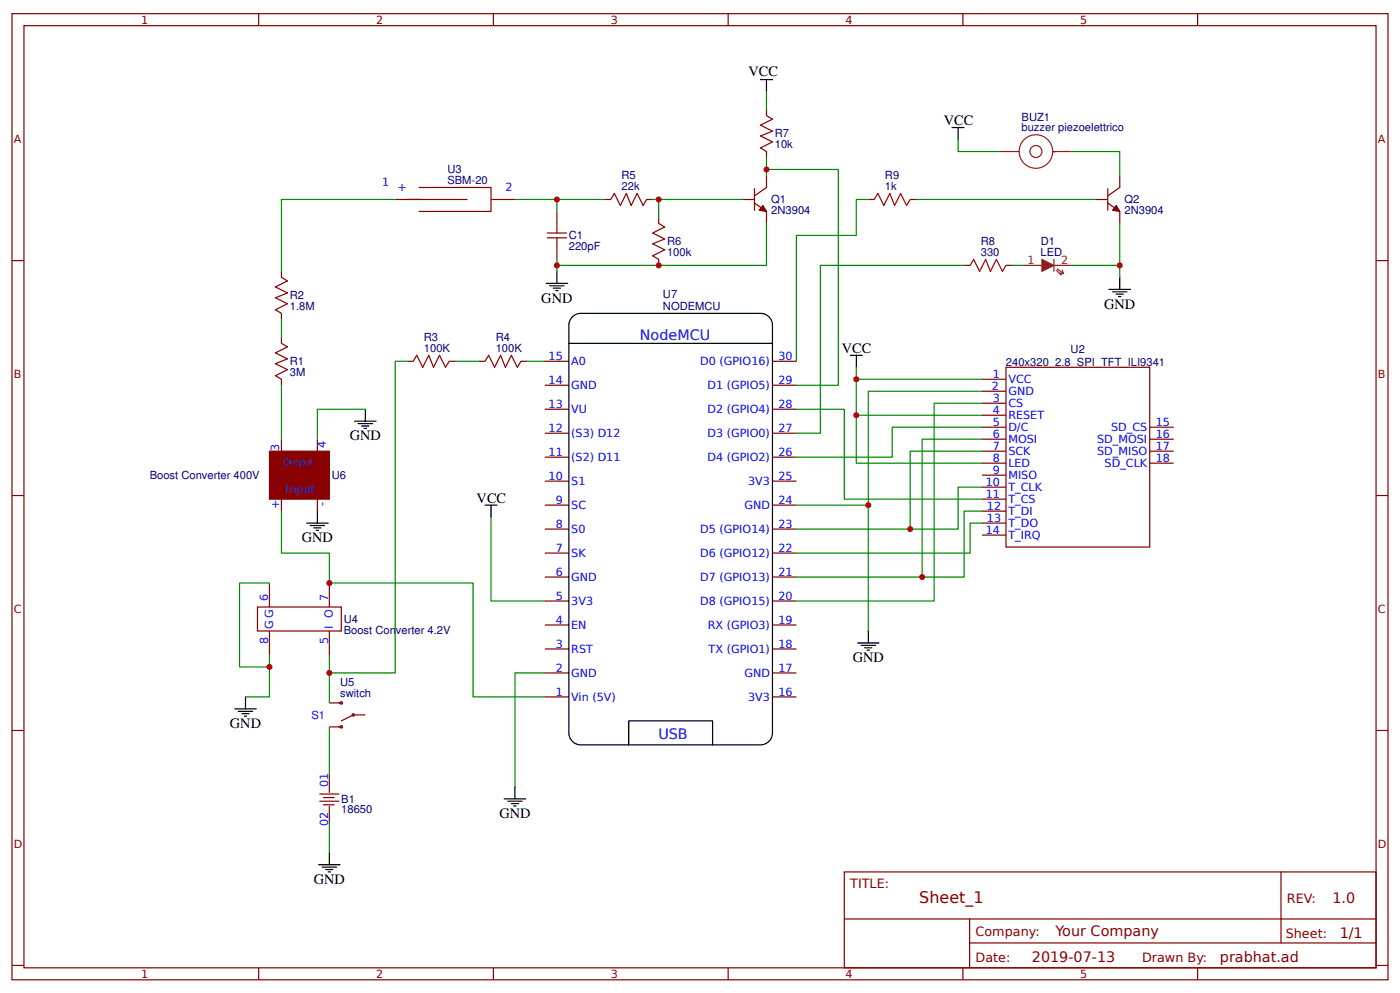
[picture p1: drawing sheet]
<svg xmlns="http://www.w3.org/2000/svg" width="309mm" height="219mm" viewBox="0 0 309 219" stroke-linecap="round" stroke-linejoin="round" font-family="sans-serif">
<g fill="none" stroke="#800" stroke-width=".26">
<path d="M2.6 3h304.1v213.3h-304.1zM5.3 5.7h298.7v207.9h-298.7zM57.1 3v2.7M109 3v2.7M160.9 3v2.7M212.7 3v2.7M264.6 3v2.7M169.3 24.2v1.3l1.4 .8-2.7 1.3 2.7 1.3-2.7 1.1 2.7 1.3-2.7 1.3 1.3 .8v1.4M169.3 38.7v2.7l-2.6 1.8M247.4 38.7v2.7l-2.7 1.8M2.6 57.5h2.7M62.2 59.9v1.3l1.3 .8-2.6 1.3 2.6 1.4-2.6 1 2.6 1.3-2.6 1.4 1.3 .8v1.3"/>
<path d="M87.3 44h15.9M92.6 41.4h15.9v5.3h-15.9M108.5 44h5.3M120.9 52.5h4.2M120.9 51.4h4.2M123 46.7v4.7M123 52.5v4.8M133.6 44h1.3l.8-1.3 1.4 2.6 1.3-2.6 1 2.6 1.4-2.6 1.3 2.6 .8-1.3h1.3M145.5 48v1.3l1.3 .8-2.6 1.3 2.6 1.4-2.6 1 2.6 1.3-2.6 1.4 1.3 .8v1.3M164 44h2.7M166.7 44.8l2.6 1.9v2.6M166.7 41.6v4.8"/>
<path d="M191.8 44h1.3M201.1 44h1.3M213 58.6h1.3M222.2 58.6h1.4M242.1 44h2.6M244.7 44.8l2.7 1.9v2.6M244.7 41.6v4.8M304 57.5h2.7M62.2 74.5v1.3l1.3 .8-2.6 1.3 2.6 1.3-2.6 1.1 2.6 1.3-2.6 1.3 1.3 .8v1.3M90 79.7h1.3l.8-1.3 1.3 2.7 1.3-2.7 1.1 2.7 1.3-2.7 1.3 2.7 .8-1.4h1.3M105.8 79.7h1.4l.7-1.3 1.4 2.7 1.3-2.7 1.1 2.7 1.3-2.7 1.3 2.7 .8-1.4h1.3M120.4 79.7h5.3"/>
<path d="M170.7 79.7h5.2M62.2 96.9v5.3M70.1 96.9v5.3M120.4 95.6h5.3M120.4 90.3h5.3M120.4 85h5.3M170.7 95.6h5.2M170.7 90.3h5.2M170.7 85h5.2M217 83.7h5.2M217 86.4h5.2M217 89h5.2"/>
<path d="M217 91.7h5.2M217 94.3h5.2M217 96.9h5.2M217 99.6h5.2M222.2 81.1h31.8v39.7h-31.8zM254 94.3h5.3M254 96.9h5.3M254 99.6h5.3M2.6 109.4h2.7M62.2 107.5v5.3M70.1 107.5v5.3M120.4 116.8h5.3"/>
<path d="M120.4 111.5h5.3M120.4 106.2h5.3M120.4 100.9h5.3M170.7 116.8h5.2M170.7 111.5h5.2M170.7 106.2h5.2M170.7 100.9h5.2M217 102.2h5.2M217 104.9h5.2M217 107.5h5.2M217 110.2h5.2M217 112.8h5.2"/>
<path d="M217 115.5h5.2M217 118.1h5.2M254 102.2h5.3M304 109.4h2.7M56.9 134h18.5v5.3h-18.5zM59.5 128.7v5.3M59.5 139.3v5.3M72.8 128.7v5.3M72.8 139.3v5.3M120.4 138h5.3M120.4 132.7h5.3M120.4 127.4h5.3"/>
<path d="M120.4 122.1h5.3M170.7 138h5.2M170.7 132.7h5.2M170.7 127.4h5.2M170.7 122.1h5.2M72.8 155.2h2.6M80.7 157.8h-2.6l-2.7 1.3M120.4 153.8h5.3M120.4 148.5h5.3M120.4 143.2h5.3M170.7 153.8h5.2M170.7 148.5h5.2"/>
<path d="M170.7 143.2h5.2M2.6 161.2h2.7M70.6 175.3h4.3M70.6 176.8h4.3M71.4 176.1h2.4M71.4 177.6h2.4M72.8 171v4M72.8 177.9v3.7M72.8 160.4h2.6M304 161.2h2.7M186.5 192.5h117.5v21.1h-117.5zM283 192.5v15.6"/>
<path d="M2.6 213.1h2.7M57.1 213.6v2.7M109 213.6v2.7M160.9 213.6v2.7M186.6 202.8h117.3M212.7 213.6v2.7M214.2 208.1h89.7M214.2 202.8v10.6M264.6 213.6v2.7M304 213.1h2.7"/>
<circle cx="75.4" cy="155.2" r=".26"/>
<circle cx="78.1" cy="157.8" r=".26"/>
<circle cx="75.4" cy="160.4" r=".26"/>
</g>
<g fill="none" stroke="#000" stroke-width=".26">
<path d="M168 17.6h2.7M169.3 17.6v2.6M210.3 28.2h2.7M211.7 28.2v2.6M123 59.9v2.6M120.6 62.5h4.8M121.4 63.1h3.2M122.2 63.6h1.6M122.8 64.1h.5M125.7 75.8h45M126.3 70.2a2.64 2.64 0 0 1 2-1h39.7a2.65 2.65 0 0 1 2.7 2.6v90a2.65 2.65 0 0 1-2.7 2.6h-39.7a2.65 2.65 0 0 1-2.6-2.6v-90v-.6zM187.9 78.4h2.6"/>
<path d="M189.2 78.4v2.7M245 63.9h4.8M245.8 64.4h3.2M246.6 64.9h1.6M247.1 65.5h.5M247.4 61.2v2.7M78.3 93h4.8M79.1 93.5h3.2M79.9 94h1.6M80.4 94.6h.6M80.7 90.3v2.7M67.7 115.5h4.8"/>
<path d="M68.5 116h3.2M69.3 116.5h1.6M69.8 117.1h.6M70.1 112.8v2.7M107.2 111.5h2.6M108.5 111.5v2.6M191.8 139.3v2.6M51.9 156.5h4.7M52.7 157h3.1M53.4 157.5h1.6M54 158.1h.5M54.2 153.8v2.7"/>
<path d="M189.4 141.9h4.8M190.2 142.5h3.2M191 143h1.6M191.6 143.5h.5M111.4 176.3h4.8M112.2 176.8h3.2M113 177.4h1.6M113.5 177.9h.5M113.8 173.7v2.6M138.9 164.4v-5.3h18.5v5.3M70.4 190.9h4.7M71.2 191.4h3.1"/>
<path d="M72 191.9h1.6M72.5 192.5h.5M72.8 188.2v2.7"/>
</g>
<g fill="none" stroke="#080" stroke-width=".26">
<path d="M169.3 34.8v2.6h15.9v47.6h-9.3M169.3 20.2v4M169.3 37.4v1.3M211.7 30.8v2.6h9.2M236.8 33.4h10.6v5.3M87.3 44h-25.1v15.9M113.8 44h9.2v2.7M123 57.3v2.6M123 44h10.6M144.2 44h1.3v4M145.5 44h18.5M169.3 49.3v9.3h-46.3"/>
<path d="M191.8 44h-2.6v8h-13.3v27.7M202.4 44h39.7M213 58.6h-31.8v37h-5.3M223.6 58.6h2.6M236.8 58.6h10.6v2.6M247.4 49.3v9.3M62.2 70.5v4M90 79.7h-2.7v68.8h-14.5M100.5 79.7h5.3M116.4 79.7h4M62.2 85v11.9M80.7 90.3h-10.6v6.6"/>
<path d="M175.9 90.3h10.6v19.9h30.5M189.2 81.1v2.6h27.8M189.2 83.7v18.5h27.8M189.2 91.7h27.8M217 96.9h-13.3v30.5h-27.8M217 89h-10.6v43.7h-30.5M217 99.6h-15.9v17.2h-25.2M217 94.3h-19.9v6.6h-21.2M217 86.4h-25.2v25.1h-15.9M62.2 112.8v9.3h10.6v6.6h31.7v25.1h15.9M108.5 114.1v18.6h11.9M191.8 111.5v27.8"/>
<path d="M217 107.5h-5.3v9.3h-10.6M217 115.5h-2.7v6.6h-38.4M217 112.8h-4v14.6h-9.3M59.5 128.7h-6.6v18.5h6.6M59.5 144.6v9.2h-5.3M72.8 144.6v10.6M120.4 148.5h-6.6v25.2M72.8 160.4v10.6M72.8 181.6v6.6"/>
</g>
<g fill="#800" stroke="#800" stroke-width=".26">
<path d="M59.5 99.6h13.3v10.6h-13.3z"/>
<path d="M168.5 45.3l.8 1.4-1.6-.3z"/>
<path d="M246.6 45.3l.8 1.4-1.6-.3z"/>
</g>
<g fill="none" stroke="#8d2323" stroke-width=".26">
<path d="M220.9 33.4h4.3M232.6 33.4h4.2M226.2 58.6h4M232.8 57.3v2.6M232.8 58.6h4M233.4 59.6l1 1.1v-.5M233.6 59.4l1.3 1-.2-.8"/>
<circle cx="228.9" cy="33.4" r="3.7"/>
</g>
<circle cx="228.9" cy="33.4" r="1.32" fill="none" stroke="#903" stroke-width=".26"/>
<path d="M230.2 57.3l2.6 1.3-2.6 1.3z" fill="#8d2323" stroke="#8d2323" stroke-width=".26"/>
<path d="M193.1 44l.8-1.3 1.4 2.6 1.3-2.6 1 2.6 1.4-2.6 1.3 2.6 .8-1.3M214.3 58.6l.8-1.3 1.3 2.6 1.4-2.6 1 2.6 1.3-2.6 1.4 2.6 .7-1.3" fill="none" stroke="#a00000" stroke-width=".26"/>
<g fill="#c00">
<circle cx="189.2" cy="91.7" r=".66"/>
<circle cx="145.5" cy="58.6" r=".66"/>
<circle cx="145.5" cy="44" r=".66"/>
<circle cx="123" cy="44" r=".66"/>
<circle cx="59.5" cy="147.2" r=".66"/>
<circle cx="72.8" cy="148.5" r=".66"/>
<circle cx="123" cy="58.6" r=".66"/>
<circle cx="189.2" cy="83.7" r=".66"/>
<circle cx="201.1" cy="116.8" r=".66"/>
<circle cx="203.7" cy="127.4" r=".66"/>
<circle cx="72.8" cy="128.7" r=".66"/>
<circle cx="169.3" cy="37.4" r=".66"/>
<circle cx="191.8" cy="111.5" r=".66"/>
<circle cx="247.4" cy="58.6" r=".66"/>
</g>
<text font-size="3.5" fill="#800" x="203.1" y="199.2">Sheet_1</text>
<g font-size="3.2">
<text x="165.4" y="16.7">VCC</text>
<text x="208.5" y="27.6">VCC</text>
<text x="119.6" y="66.8">GND</text>
<text x="243.9" y="68.1">GND</text>
<text x="186" y="77.9">VCC</text>
<text x="77.3" y="97.2">GND</text>
<text x="105.3" y="111">VCC</text>
<text x="66.7" y="119.7">GND</text>
<text x="188.4" y="146.2">GND</text>
<text x="50.8" y="160.7">GND</text>
<text x="110.3" y="180.6">GND</text>
<text x="69.3" y="195.1">GND</text>
</g>
<g font-size="3.2" fill="#00f">
<text x="141.4" y="75">NodeMCU</text>
<text x="145.4" y="163.2">USB</text>
</g>
<g font-size="3.2" fill="#800">
<text x="294.4" y="199.4">1.0</text>
<text x="233.2" y="206.6">Your Company</text>
<text x="296" y="207.1">1/1</text>
<text x="228" y="212.4">2019-07-13</text>
<text x="269.5" y="212.4">prabhat.ad</text>
</g>
<g font-size="2.8" fill="#800">
<text x="187.9" y="195.9">TITLE:</text>
<text x="284.3" y="199.4">REV:</text>
<text x="215.5" y="206.5">Company:</text>
<text x="284.1" y="207">Sheet:</text>
<text x="215.5" y="212.3">Date:</text>
<text x="252.3" y="212.4">Drawn By:</text>
</g>
<g font-size="2.5" fill="#800">
<text x="31.2" y="5.3">1</text>
<text x="83.1" y="5.3">2</text>
<text x="134.9" y="5.3">3</text>
<text x="186.8" y="5.3">4</text>
<text x="238.7" y="5.3">5</text>
<text x="3" y="31.6">A</text>
<text x="304.4" y="31.6">A</text>
<text x="3" y="83.4">B</text>
<text x="304.4" y="83.4">B</text>
<text x="3" y="135.3">C</text>
<text x="304.4" y="135.3">C</text>
<text x="3" y="187.2">D</text>
<text x="304.4" y="187.2">D</text>
<text x="31.2" y="215.9">1</text>
<text x="83.1" y="215.9">2</text>
<text x="134.9" y="215.9">3</text>
<text x="186.8" y="215.9">4</text>
<text x="238.7" y="215.9">5</text>
</g>
<g font-size="2.5" fill="#000080">
<text x="225.7" y="28.9">buzzer piezoelettrico</text>
<text x="225.7" y="26.6">BUZ1</text>
<text x="171.2" y="32.7">10k</text>
<text x="171.2" y="30.3">R7</text>
<text x="98.8" y="40.6">SBM-20</text>
<text x="98.8" y="38.1">U3</text>
<text x="137.3" y="41.9">22k</text>
<text x="137.3" y="39.6">R5</text>
<text x="195.5" y="41.9">1k</text>
<text x="195.5" y="39.5">R9</text>
<text x="170.4" y="47.3">2N3904</text>
<text x="170.4" y="44.9">Q1</text>
<text x="248.4" y="47.3">2N3904</text>
<text x="248.4" y="44.9">Q2</text>
<text x="125.7" y="52.8">C1</text>
<text x="125.7" y="55.2">220pF</text>
<text x="147.4" y="56.5">100k</text>
<text x="147.4" y="54.2">R6</text>
<text x="216.7" y="56.5">330</text>
<text x="216.7" y="54.1">R8</text>
<text x="229.9" y="56.5">LED</text>
<text x="229.9" y="54.1">D1</text>
<text x="146.5" y="65.9">U7</text>
<text x="64" y="68.4">1.8M</text>
<text x="64" y="66">R2</text>
<text x="146.5" y="68.4">NODEMCU</text>
<text x="93.7" y="77.6">100K</text>
<text x="93.7" y="75.2">R3</text>
<text x="109.5" y="77.6">100K</text>
<text x="109.5" y="75.2">R4</text>
<text x="236.5" y="78">U2</text>
<text x="64" y="83">3M</text>
<text x="64" y="80.6">R1</text>
<text x="222.2" y="80.8">240x320_2.8_SPI_TFT_ILI9341</text>
<text x="33.1" y="105.8">Boost Converter 400V</text>
<text x="73.3" y="105.8">U6</text>
<text x="75.9" y="137.5">U4</text>
<text x="75.9" y="139.9">Boost Converter 4.2V</text>
<text x="75.1" y="153.8">switch</text>
<text x="75.2" y="151.4">U5</text>
<text x="75.4" y="179.5">18650</text>
<text x="75.4" y="177.2">B1</text>
</g>
<g font-size="2.5" fill="#8d2323">
<text x="232.5" y="34.2">-</text>
<text x="227" y="58.3">1</text>
<text x="234.4" y="58.3">2</text>
</g>
<g font-size="2.5" fill="#00f">
<text x="84.4" y="41.1">1</text>
<text x="87.8" y="42.2">+</text>
<text x="111.7" y="42.2">2</text>
<text x="121.2" y="79.5">15</text>
<text x="126.2" y="80.5">A0</text>
<text x="154.7" y="80.5">D0 (GPIO16)</text>
<text x="172" y="79.5">30</text>
<text x="219.4" y="83.4">1</text>
<text x="121.2" y="84.8">14</text>
<text x="126.2" y="85.8">GND</text>
<text x="156.3" y="85.8">D1 (GPIO5)</text>
<text x="172" y="84.8">29</text>
<text x="219.1" y="86.1">2</text>
<text x="219.4" y="88.7">3</text>
<text x="222.8" y="84.5">VCC</text>
<text x="222.8" y="87.2">GND</text>
<text x="222.8" y="89.8">CS</text>
<text x="121.2" y="90.1">13</text>
<text x="121.2" y="95.4">12</text>
<text x="126.2" y="91.1">VU</text>
<text x="156.3" y="91.1">D2 (GPIO4)</text>
<text x="172" y="95.4">27</text>
<text x="172" y="90.1">28</text>
<text x="219.4" y="91.4">4</text>
<text x="219.4" y="94">5</text>
<text x="222.8" y="92.4">RESET</text>
<text x="222.8" y="95.1">D/C</text>
<text x="245.5" y="95.1">SD_CS</text>
<text x="255.3" y="94">15</text>
<text x="61.6" y="99.6" transform="rotate(-90 61.6 99.6)">3</text>
<text x="72" y="98.8" transform="rotate(-90 72 98.8)">4</text>
<text x="121.2" y="100.6">11</text>
<text x="126.2" y="96.4">(S3) D12</text>
<text x="126.2" y="101.7">(S2) D11</text>
<text x="156.3" y="101.7">D4 (GPIO2)</text>
<text x="156.3" y="96.4">D3 (GPIO0)</text>
<text x="172" y="100.6">26</text>
<text x="219.4" y="96.7">6</text>
<text x="219.4" y="99.3">7</text>
<text x="219.4" y="102">8</text>
<text x="222.8" y="97.7">MOSI</text>
<text x="222.8" y="100.4">SCK</text>
<text x="242.4" y="97.7">SD_MOSI</text>
<text x="242.4" y="100.4">SD_MISO</text>
<text x="255.3" y="96.7">16</text>
<text x="255.3" y="99.3">17</text>
<text x="255.3" y="102">18</text>
<text x="121.2" y="105.9">10</text>
<text x="126.2" y="107">S1</text>
<text x="165.3" y="107">3V3</text>
<text x="172" y="105.9">25</text>
<text x="217.8" y="107.3">10</text>
<text x="219.4" y="104.6">9</text>
<text x="222.8" y="103">LED</text>
<text x="222.8" y="105.7">MISO</text>
<text x="244" y="103">SD_CLK</text>
<text x="61.6" y="112.3" transform="rotate(-90 61.6 112.3)">+</text>
<text x="63.2" y="108.8">Input</text>
<text x="72" y="111.8" transform="rotate(-90 72 111.8)">-</text>
<text x="122.8" y="111.2">9</text>
<text x="126.2" y="112.3">SC</text>
<text x="164.5" y="112.3">GND</text>
<text x="172" y="111.2">24</text>
<text x="217.8" y="109.9">11</text>
<text x="218" y="112.6">12</text>
<text x="222.8" y="108.3">T_CLK</text>
<text x="222.8" y="111">T_CS</text>
<text x="222.8" y="113.6">T_DI</text>
<text x="122.8" y="116.5">8</text>
<text x="126.2" y="117.6">S0</text>
<text x="154.7" y="117.6">D5 (GPIO14)</text>
<text x="172" y="116.5">23</text>
<text x="217.8" y="117.8">14</text>
<text x="218" y="115.2">13</text>
<text x="222.8" y="116.3">T_DO</text>
<text x="222.8" y="118.9">T_IRQ</text>
<text x="122.8" y="121.8">7</text>
<text x="126.2" y="122.9">SK</text>
<text x="154.7" y="122.9">D6 (GPIO12)</text>
<text x="172" y="121.8">22</text>
<text x="122.8" y="127.1">6</text>
<text x="126.2" y="128.2">GND</text>
<text x="154.7" y="128.2">D7 (GPIO13)</text>
<text x="172" y="127.1">21</text>
<text x="59.3" y="132.7" transform="rotate(-90 59.3 132.7)">6</text>
<text x="72.5" y="132.7" transform="rotate(-90 72.5 132.7)">7</text>
<text x="122.8" y="132.4">5</text>
<text x="122.8" y="137.7">4</text>
<text x="126.2" y="133.5">3V3</text>
<text x="154.7" y="133.5">D8 (GPIO15)</text>
<text x="172" y="137.7">19</text>
<text x="172" y="132.4">20</text>
<text x="59.3" y="142.2" transform="rotate(-90 59.3 142.2)">8</text>
<text x="60.3" y="138.7" transform="rotate(-90 60.3 138.7)">GG</text>
<text x="72.5" y="142.2" transform="rotate(-90 72.5 142.2)">5</text>
<text x="73.6" y="138.7" transform="rotate(-90 73.6 138.7)">I O</text>
<text x="122.8" y="143">3</text>
<text x="126.2" y="138.7">EN</text>
<text x="156.4" y="138.7">RX (GPIO3)</text>
<text x="172" y="143">18</text>
<text x="122.8" y="148.3">2</text>
<text x="126.2" y="144">RST</text>
<text x="126.2" y="149.3">GND</text>
<text x="156.6" y="144">TX (GPIO1)</text>
<text x="164.5" y="149.3">GND</text>
<text x="172" y="148.3">17</text>
<text x="122.8" y="153.6">1</text>
<text x="126.2" y="154.6">Vin (5V)</text>
<text x="165.3" y="154.6">3V3</text>
<text x="172" y="153.6">16</text>
<text x="68.8" y="158.7">S1</text>
<text x="72.5" y="173.7" transform="rotate(-90 72.5 173.7)">01</text>
<text x="72.5" y="182.4" transform="rotate(-90 72.5 182.4)">02</text>
</g>
<text font-size="1.9" fill="#00f" x="62.6" y="102.7">Output</text>
</svg>
